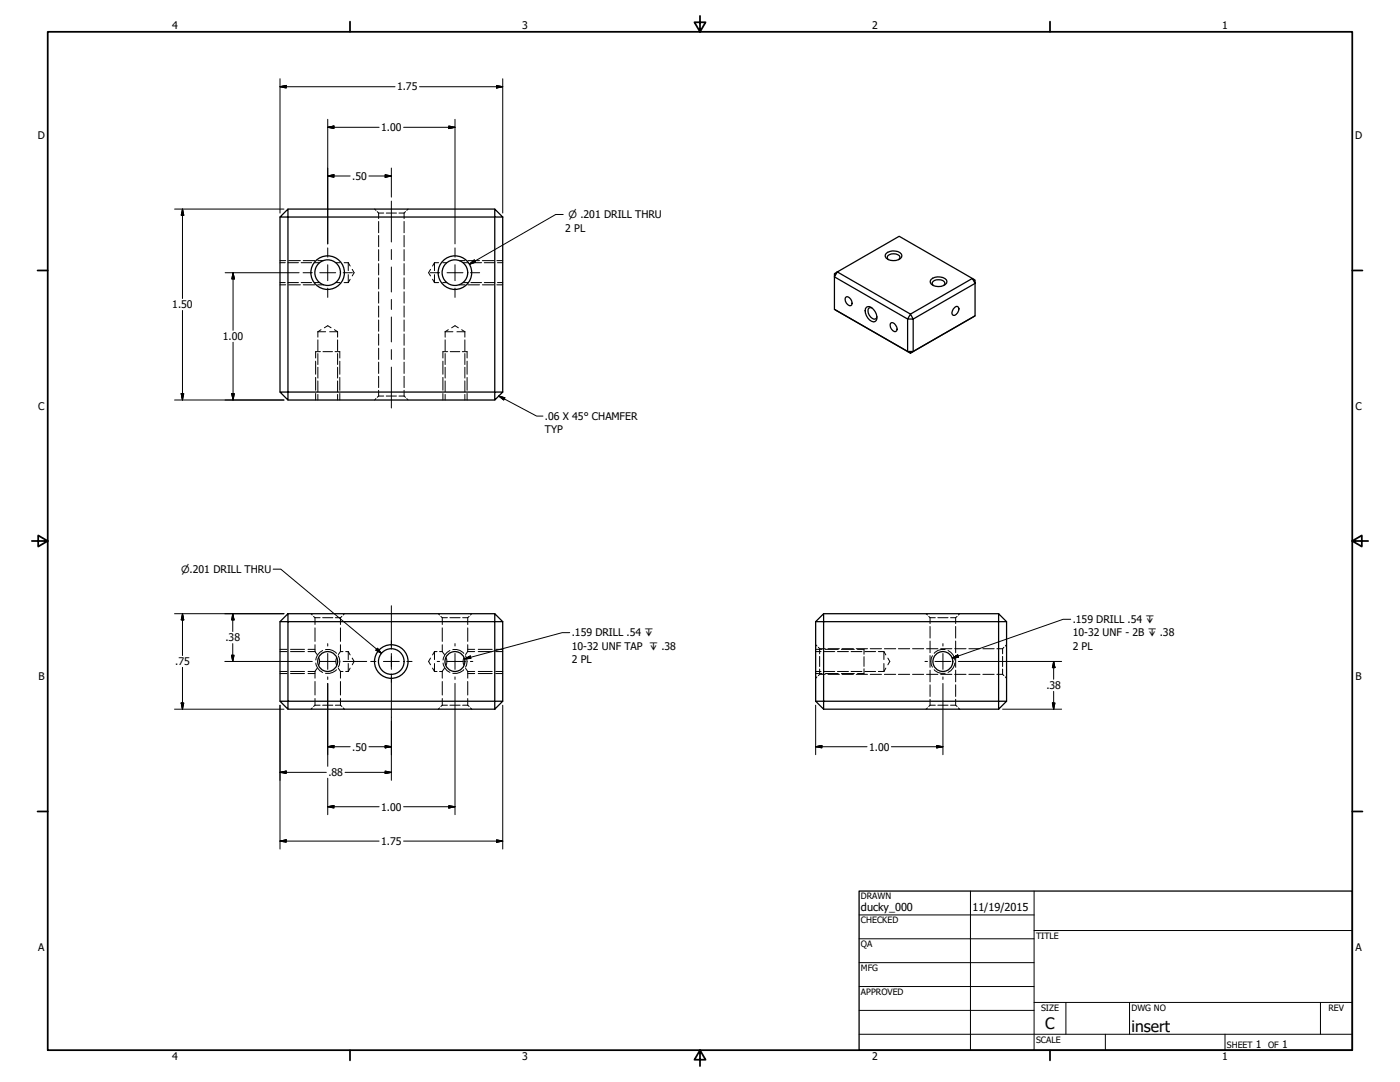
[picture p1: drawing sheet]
<svg xmlns="http://www.w3.org/2000/svg" width="559mm" height="432mm" viewBox="0 0 559 432" stroke-linecap="round" stroke-linejoin="round" font-family="sans-serif">
<!-- layer: Visible (ANSI) -->
<g fill="none" stroke="#000" stroke-width=".51">
<path d="M111.8 86.6l3.1-3.2v3.2zM111.8 86.6v69.9M114.9 86.6h82.6v69.9h-82.6zM114.9 83.4h82.6M197.5 83.4l3.2 3.2h-3.2zM200.7 86.6v69.9l-3.2 3.1v-3.1h3.2M333.1 110.5l29.2 16.8v13l-29.2-16.9zM333.1 109.2l1.1-.7-1.1 2zM334.2 108.5l24.7-14.2 29.2 16.8-24.7 14.2zM337.8 118.4a2.29 2.29 0 0 1 1.8 3.6 2.29 2.29 0 0 1-1.8-3.6zM353.6 101.2a4.6 4.6 0 0 1 6.2 .2l.2 .6a3.7 3.7 0 0 1-5.5 1.6l-1.1-1.1zM354.6 103.6l-.4-.5a2.31 2.31 0 0 1 3.4-1.8l1.4 .7 .2 .6-.5 1"/>
<path d="M371.6 111.6a4.7 4.7 0 0 1 6.2 .1 1.59 1.59 0 0 1-1.2 2.3 4.2 4.2 0 0 1-5.3-1.2zM372.6 113.9l-.4-.4a1.73 1.73 0 0 1 2.4-1.9 1.93 1.93 0 0 1 2.5 1.9l-.4 .4M388.1 111.1l1.1 .7v1.3zM333.1 123.4l30.3 17.5 25.8-14.9M345.8 122.6a3.1 3.1 0 0 1 4 2.7 2.05 2.05 0 0 1-1.2 3.2 4.3 4.3 0 0 1-2.8-5.9zM348 122.9h-1.2a3.1 3.1 0 0 0 2.6 4.4l.6-.9M355.4 129.1l.4-.3a2.59 2.59 0 0 1 2.1 3.2l-.4 .3a2.53 2.53 0 0 1-2.1-3.2zM363.4 125.3l-1.1 2h2.2l24.7-14.2v12.9l-24.7 14.3v-13zM381.1 122.7l1.1-.4a2.24 2.24 0 0 1-1.7 3.6 1.64 1.64 0 0 1 0-2.6zM111.8 156.5h3.1v3.1zM114.9 159.6h82.6M362.3 140.3h2.2l-1.1 .6z"/>
<path d="M111.8 248.1v31.7M114.9 248.1h82.6v31.7h-82.6zM114.9 244.9v3.2h-3.1zM114.9 244.9h82.6M200.7 248.1h-3.2v-3.2l3.2 3.2v31.7M325.6 248.1v31.7M328.7 244.9l-3.1 3.2h73v31.7h-69.9zM328.7 244.9h69.9M398.6 244.9l3.2 3.2h-3.2zM401.8 248.1v31.7M111.8 279.8h3.1v3.2zM197.5 279.8h3.2l-3.2 3.2z"/>
<path d="M325.6 279.8h3.1v3.2zM398.6 279.8h3.2l-3.2 3.2zM114.9 283h82.6M328.7 283h69.9"/>
<circle cx="130.8" cy="108.8" r="5.1"/>
<circle cx="130.8" cy="108.8" r="6.7"/>
<circle cx="181.6" cy="108.8" r="5.1"/>
<circle cx="181.6" cy="108.8" r="6.7"/>
<circle cx="130.8" cy="264" r="4"/>
<circle cx="156.2" cy="264" r="5.1"/>
<circle cx="156.2" cy="264" r="6.7"/>
<circle cx="181.6" cy="264" r="4"/>
<circle cx="376.3" cy="264" r="4"/>
</g>
<!-- layer: Hidden (ANSI) -->
<g fill="none" stroke="#000" stroke-width=".4">
<path d="M149.5 83.4l.6 .5M150.6 84.5l.5 .5M151.1 85h2.1M151.1 85v2.2M151.1 88.4v4.5M151.1 94v4.5M151.1 99.6v4.5M154.2 85h4M159.3 85h2M161.3 85v2.2M161.3 88.4v4.5M161.3 94v4.5"/>
<path d="M161.3 99.6v4.5M161.9 84.5l-.6 .5M162.9 83.4l-.5 .5M111.8 112.8h2.1M111.8 104.8h2.1M114.9 112.8h4.2M114.9 104.8h4.2M120.2 112.8h4.2M120.2 104.8h4.2M125.5 112.8h2.1M125.5 104.8h2.1M134 112.8h1.7"/>
<path d="M134 104.8h1.7M137.4 112.8h1.6M137.4 104.8h1.6M139 104.8v3.2M139 109.6v3.2M139 104.8l.8 1.4M139.8 111.4l-.8 1.4M140.6 107.5l.8 1.3-.8 1.3M151.1 105.2v4.5M151.1 110.9v4.4M151.1 116.5v4.5M161.3 105.2v4.5"/>
<path d="M161.3 110.9v4.4M161.3 116.5v4.5M171.8 107.5l-.7 1.3 .7 1.3M172.7 111.4l.7 1.4M173.4 104.8v3.2M173.4 109.6v3.2M173.4 112.8h1.7M173.4 104.8h1.7M173.4 104.8l-.7 1.4M176.7 112.8h1.7M176.7 104.8h1.7M184.8 112.8h2.1"/>
<path d="M184.8 104.8h2.1M188 112.8h4.2M188 104.8h4.2M193.3 112.8h4.2M193.3 104.8h4.2M198.6 112.8h2.1M198.6 104.8h2.1M126.9 132.4h3.1M126.9 132.4v2.2M126.9 135.6v4.4M128.1 131.6l-1.2 .8M129.5 130.8l1.3-.8 1.3 .8"/>
<path d="M131.6 132.4h3.1M133.5 131.6l1.2 .8M134.7 132.4v2.2M134.7 135.6v4.4M151.1 122.1v4.5M151.1 127.7v4.5M151.1 133.3v4.5M151.1 138.9v4.5M161.3 122.1v4.5M161.3 127.7v4.5M161.3 133.3v4.5M161.3 138.9v4.5"/>
<path d="M177.7 132.4h3.1M177.7 132.4v2.2M177.7 135.6v4.4M178.9 131.6l-1.2 .8M180.3 130.8l1.3-.8 1.3 .8M182.4 132.4h3.1M184.3 131.6l1.2 .8M185.5 132.4v2.2M185.5 135.6v4.4M126 140.3h1.9M126.9 141.1v4.4M126.9 146.6v4.3"/>
<path d="M126.9 152v4.3M126.9 157.4v2.2M128.9 140.3h3.8M133.7 140.3h1.9M134.7 141.1v4.4M134.7 146.6v4.3M134.7 152v4.3M134.7 157.4v2.2M150.1 159.1l-.6 .5M151.1 158.1h2.1M151.1 158.1l-.5 .5M151.1 144.5v4.5"/>
<path d="M151.1 150.2v4.5M151.1 155.8v2.3M154.2 158.1h4M159.3 158.1h2M161.3 158.1l.6 .5M161.3 144.5v4.5M161.3 150.2v4.5M161.3 155.8v2.3M162.4 159.1l.5 .5M176.8 140.3h1.9M177.7 141.1v4.4M177.7 146.6v4.3"/>
<path d="M177.7 152v4.3M177.7 157.4v2.2M179.7 140.3h3.8M184.5 140.3h1.9M185.5 141.1v4.4M185.5 146.6v4.3M185.5 152v4.3M185.5 157.4v2.2M124.1 244.9l.6 .5M125.2 246l.5 .5M125.7 246.5h2.1M125.7 246.5v2.7"/>
<path d="M125.7 250.6v5.4M125.7 257.3v2.7M128.8 246.5h4M133.9 246.5h2M135.9 246.5v2.7M135.9 250.6v5.4M135.9 257.3v2.7M136.5 246l-.6 .5M137.5 244.9l-.5 .5M174.9 244.9l.6 .5M176 246l.5 .5M176.5 246.5h2.1"/>
<path d="M176.5 246.5v2.7M176.5 250.6v5.4M176.5 257.3v2.7M179.6 246.5h4M184.7 246.5h2M186.7 246.5v2.7M186.7 250.6v5.4M186.7 257.3v2.7M187.3 246l-.6 .5M188.3 244.9l-.5 .5M325.6 257.3l.5 .5M326.6 258.3l.6 .6"/>
<path d="M327.2 258.9v2M327.2 258.9h2.2M330.5 258.9h4.5M336.1 258.9h4.5M341.8 258.9h4.5M344.9 259.1v2M347.3 258.9h4.6M353 258.9h4.5M358.6 258.9h4.5M364.2 258.9h4.5M369.6 244.9l.6 .5M369.8 258.9h4.5"/>
<path d="M370.7 246l.5 .5M371.2 246.5h2.1M371.2 246.5v2.4M371.2 250v4.6M371.2 255.8v4.7M374.3 246.5h4.1M375.5 258.9h4.4M379.4 246.5h2M381.1 258.9h4.5M381.4 246.5v2.4M381.4 250v4.6M381.4 255.8v4.7"/>
<path d="M382 246l-.6 .5M383 244.9l-.5 .5M386.7 258.9h4.5M392.3 258.9h4.5M397.9 258.9h2.3M400.2 258.9v2M400.7 258.3l-.5 .6M401.8 257.3l-.5 .5M111.8 268h2.8M111.8 260h2.8M116 268h5.5M116 260h5.5"/>
<path d="M122.9 268h2.8M122.9 260h2.8M125.7 260l.9 1.2M125.7 268v2.6M125.7 272v5.4M125.7 278.8v2.6M126.6 266.7l-.9 1.3M127.3 262.5a3.5 3.5 0 0 1 0 2.9M134.4 262.5a3.5 3.5 0 0 0 0 2.9M135.1 266.7l.8 1.3M135.9 260l-.8 1.2M135.9 268h1"/>
<path d="M135.9 260h1M135.9 268v2.6M135.9 272v5.4M135.9 278.8v2.6M138 268h1M138 260h1M139 260v3.2M139 264.8v3.2M139 260l.8 1.4M139.8 266.6l-.8 1.4M140.6 262.6l.8 1.4-.8 1.3M171.8 262.6l-.7 1.4 .7 1.3"/>
<path d="M172.7 266.6l.7 1.4M173.4 268h1M173.4 260h1M173.4 260v3.2M173.4 264.8v3.2M173.4 260l-.7 1.4M175.5 268h1M175.5 260h1M176.5 260l.9 1.2M176.5 268v2.6M176.5 272v5.4M176.5 278.8v2.6"/>
<path d="M177.4 266.7l-.9 1.3M178.1 262.5a3.5 3.5 0 0 1 0 2.9M185.2 262.5a3.5 3.5 0 0 0 0 2.9M185.9 266.7l.8 1.3M186.7 260l-.8 1.2M186.7 268h2.8M186.7 260h2.8M186.7 268v2.6M186.7 272v5.4M186.7 278.8v2.6M190.9 268h5.6M190.9 260h5.6"/>
<path d="M197.9 268h2.8M197.9 260h2.8M325.6 268h2.1M325.6 260h2.1M326.1 270.1l-.5 .6M327.2 261.9v4.1M327.2 267v2.1M327.2 269.1l-.6 .5M327.2 269.1h2.2M328.8 268h4.4M328.8 260h4.4M330.5 269.1h4.5"/>
<path d="M334.3 268h4.3M334.3 260h4.3M336.1 269.1h4.5M339.7 268h4.3M339.7 260h4.3M341.8 269.1h4.5M344.9 262.1v3.8M344.9 266.9v1.9M345.2 268h4.3M345.2 260h4.3M347.3 269.1h4.6M350.6 268h2.2"/>
<path d="M350.6 260h2.2M352.8 260v3.2M352.8 264.8v3.2M352.8 260l.8 1.4M353 269.1h4.5M353.6 266.6l-.8 1.4M354.4 262.6l.8 1.4-.8 1.3M358.6 269.1h4.5M364.2 269.1h4.5M369.8 269.1h4.5M371.2 261.6v4.7M371.2 267.5v4.6"/>
<path d="M371.2 273.3v4.6M371.2 279.1v2.3M375.5 269.1h4.4M381.1 269.1h4.5M381.4 261.6v4.7M381.4 267.5v4.6M381.4 273.3v4.6M381.4 279.1v2.3M386.7 269.1h4.5M392.3 269.1h4.5M397.9 269.1h2.3M400.2 261.9v4.1"/>
<path d="M400.2 267v2.1M400.2 269.1l.5 .5M401.3 270.1l.5 .6M124.7 282.5l-.6 .5M125.7 281.4h2.1M125.7 281.4l-.5 .5M128.8 281.4h4M133.9 281.4h2M135.9 281.4l.6 .5M137 282.5l.5 .5M175.5 282.5l-.6 .5M176.5 281.4h2.1"/>
<path d="M176.5 281.4l-.5 .5M179.6 281.4h4M184.7 281.4h2M186.7 281.4l.6 .5M187.8 282.5l.5 .5M370.2 282.5l-.6 .5M371.2 281.4h2.1M371.2 281.4l-.5 .5M374.3 281.4h4.1M379.4 281.4h2M381.4 281.4l.6 .5M382.5 282.5l.5 .5"/>
</g>
<!-- layer: Hidden Narrow (ANSI) -->
<g fill="none" stroke="#000" stroke-width=".4">
<path d="M111.8 113.7h2.2M111.8 104h2.2M115.3 113.7h4.6M115.3 104h4.6M121 113.7h4.7M121 104h4.7M126.8 113.7h2.4M126.8 104h2.4M183.3 113.7h2.3M183.3 104h2.3M186.8 113.7h4.6M186.8 104h4.6"/>
<path d="M192.5 113.7h4.7M192.5 104h4.7M198.3 113.7h2.4M198.3 104h2.4M126 140.3v2.6M126 144.1v5.3M126 150.6v5.2M126 157v2.6M135.6 140.3v2.6M135.6 144.1v5.3M135.6 150.6v5.2M135.6 157v2.6"/>
<path d="M176.8 140.3v2.6M176.8 144.1v5.3M176.8 150.6v5.2M176.8 157v2.6M186.4 140.3v2.6M186.4 144.1v5.3M186.4 150.6v5.2M186.4 157v2.6M111.8 259.1h2.8M116 259.1h5.5M122.9 259.1h2.8M128.8 259.6a4.7 4.7 0 0 0-2.8 3.8"/>
<path d="M129.9 259.3a4.5 4.5 0 0 1 4.4 1.4M179.6 259.6a4.7 4.7 0 0 0-2.8 3.8M180.7 259.3a4.5 4.5 0 0 1 4.4 1.4M186.7 259.1h2.8M190.9 259.1h5.6M197.9 259.1h2.8M325.6 259.1h2.5M329.4 259.1h5.2M335.9 259.1h5.1M342.3 259.1h2.6M377.3 259.3a4.5 4.5 0 0 0-4.4 1.4M378.4 259.6a4.7 4.7 0 0 1 2.7 3.8"/>
<path d="M111.8 268.8h2.8M116 268.8h5.5M122.9 268.8h2.8M126 264.6a4.7 4.7 0 0 0 2.8 3.8M134.3 267.3a4.7 4.7 0 0 1-4.4 1.4M135 261.7a4.4 4.4 0 0 1 0 4.6M176.8 264.6a4.7 4.7 0 0 0 2.8 3.8M185.1 267.3a4.7 4.7 0 0 1-4.4 1.4M185.8 261.7a4.4 4.4 0 0 1 0 4.6M186.7 268.8h2.8M190.9 268.8h5.6M197.9 268.8h2.8"/>
<path d="M325.6 268.8h2.5M329.4 268.8h5.2M335.9 268.8h5.1M342.3 268.8h2.6M372.2 261.7a4.4 4.4 0 0 0 0 4.6M372.9 267.3a4.6 4.6 0 0 0 4.4 1.4M381.1 264.6a4.7 4.7 0 0 1-2.7 3.8"/>
</g>
<!-- layer: Border (ANSI) -->
<g fill="none" stroke="#000" stroke-width=".7">
<path d="M19 12.7h520.8v406.4h-520.8zM139.7 8.6v4.1M279.4 6.3v6.4l-2.2-3.8h4.4l-2.2 3.8M419.1 8.6v4.1M15 107.9h4M539.8 107.9h4M12.7 215.9h6.3l-3.8-2.2v4.4l3.8-2.2M539.8 215.9l3.8 2.2v-4.4l-3.8 2.2h6.3M15 323.8h4M539.8 323.8h4M139.7 419.1v4.1M279.4 419.1l2.2 3.8h-4.4l2.2-3.8v6.3"/>
<path d="M419.1 419.1v4.1"/>
</g>
<!-- layer: Title (ANSI) -->
<g fill="none" stroke="#000" stroke-width=".4">
<path d="M387.3 355.6v63.5M412.7 355.6v63.5M342.9 365.1h69.8M342.9 374.6h69.8M412.7 371.3h127.1M342.9 384.2h69.8M342.9 393.7h69.8M342.9 412.7h196.9M342.9 403.2h69.8M412.7 400h127.1M425.4 400v12.7M441.2 412.7v6.4"/>
<path d="M450.8 400v12.7M488.9 412.7v6.4M527 400v12.7"/>
</g>
<path d="M342.9 355.6h196.9v63.5h-196.9z" fill="none" stroke="#000" stroke-width=".51"/>
<!-- layer: Center Mark (ANSI) -->
<g fill="none" stroke="#000" stroke-width=".4">
<path d="M130.8 98.9v3.7M181.6 98.9v3.7M121 108.8h3.7M127.6 108.8h6.4M130.8 105.7v6.3M130.8 115v3.7M137 108.8h3.7M171.8 108.8h3.7M178.4 108.8h6.4M181.6 105.7v6.3M181.6 115v3.7M187.8 108.8h3.7"/>
<path d="M130.8 256.9v.9M156.2 255.7v2.1M181.6 256.9v.9M376.4 256.9v.9M123.7 264h1M127.6 264h6.4M130.8 260.8v6.3M130.8 270.1v1M137 264h.9M148 264h2.1M153 264h6.4M156.2 260.8v6.3"/>
<path d="M156.2 270.1v2.2M162.4 264h2.1M174.5 264h1M178.4 264h6.4M181.6 260.8v6.3M181.6 270.1v1M187.8 264h.9M369.2 264h1M373.2 264h6.3M376.4 260.8v6.3M376.4 270.1v1M382.5 264h1"/>
</g>
<!-- layer: Centerline (ANSI) -->
<path d="M156.2 80.3v16.3M156.2 99.6v4M156.2 106.6v9.9M156.2 119.5v4M156.2 126.5v10M156.2 139.5v3.9M156.2 146.5v16.3M156.2 241.7v17.3M156.2 262v4M156.2 269v17.2" fill="none" stroke="#000" stroke-width=".4"/>
<!-- layer: Dimension (ANSI) -->
<g fill="none" stroke="#000" stroke-width=".4">
<path d="M111.8 34.6l2.4-.5v1zM111.8 31.4v53.6M111.8 34.6h45.9M167.4 34.6h33.3M198.2 34.1l2.5 .5-2.5 .5zM200.7 31.4v53.6M130.8 50.8l2.5-.5v1zM130.8 47.6v49.7M130.8 50.8h20.5M161.1 50.8h20.5M179.1 50.3l2.5 .5-2.5 .5zM181.6 47.6v49.7"/>
<path d="M130.8 70.2l2.5-.5v1zM130.8 70.2h9M147.3 70.2h8.9M153.7 69.7l2.5 .5-2.5 .5zM156.2 67.1v11.6M69.7 83.4h43.6M72.8 83.4l.5 2.5h-1zM72.8 83.4v35.7M89.9 108.8h29.5M93 108.8l.5 2.5h-1zM93 108.8v23M72.8 123.9v35.7"/>
<path d="M93 136.6v23M69.7 159.6h43.6M72.3 157.1h1l-.5 2.5zM92.5 157.1h1l-.5 2.5zM69.7 244.9h43.6M72.8 244.9l.5 2.5h-1zM72.8 244.9v16.7M92.9 244.9l.5 2.5h-.9zM92.9 244.9v7.1M92.9 256.9v7.1M72.8 266.3v16.7M89.7 264h34"/>
<path d="M92.5 261.5h.9l-.5 2.5zM130.8 272.7v33.1M137.9 264h8.5M181.6 272.7v52.4M376.4 272.7v28.5M383.5 264h40.2M420.6 264l.5 2.4h-1zM420.6 264v7.1M420.6 275.9v7.1M69.7 283h43.6M72.3 280.5h1l-.5 2.5zM111.8 281.4v57.4"/>
<path d="M130.8 298l2.5-.5v.9zM130.8 298h9M147.3 298h8.9M153.7 297.5l2.5 .5-2.5 .4zM156.2 286.2v25.2M200.7 281.4v57.4M325.6 298l2.4-.5v.9zM325.6 298h20.5M325.6 281.4v19.8M355.8 298h20.6M373.9 297.5l2.5 .5-2.5 .4zM400.2 283h23.5"/>
<path d="M420.1 280.5h1l-.5 2.5zM111.8 308.2l2.4-.5v1zM111.8 308.2h18.4M130.8 310.6v14.5M137.7 308.2h18.5M153.7 307.7l2.5 .5-2.5 .5zM111.8 335.7l2.4-.5v.9zM111.8 335.7h39.5M130.8 321.9l2.5-.4v1zM130.8 321.9h20.5M161.1 335.7h39.6M161.1 321.9h20.5"/>
<path d="M179.1 321.5l2.5 .4-2.5 .6zM198.2 335.2l2.5 .5-2.5 .4z"/>
</g>
<g fill="#000" stroke="#000" stroke-width=".4">
<path d="M111.8 34.6l2.4-.5zM111.8 34.6l2.4-.5v1zM198.2 35.1l2.5-.5zM198.2 34.1l2.5 .5-2.5 .5zM130.8 50.8l2.5-.5zM130.8 50.8l2.5-.5v1zM179.1 51.3l2.5-.5zM179.1 50.3l2.5 .5-2.5 .5zM130.8 70.2l2.5-.5zM130.8 70.2l2.5-.5v1zM153.7 70.7l2.5-.5zM153.7 69.7l2.5 .5-2.5 .5z"/>
<path d="M72.8 83.4l.5 2.5zM72.8 83.4l.5 2.5h-1zM93 108.8l.5 2.5zM93 108.8l.5 2.5h-1zM72.3 157.1l.5 2.5zM72.3 157.1h1l-.5 2.5zM92.5 157.1l.5 2.5zM92.5 157.1h1l-.5 2.5zM72.8 244.9l.5 2.5zM72.8 244.9l.5 2.5h-1zM92.9 244.9l.5 2.5zM92.9 244.9l.5 2.5h-.9z"/>
<path d="M92.5 261.5l.4 2.5zM92.5 261.5h.9l-.5 2.5zM420.6 264l.5 2.4zM420.6 264l.5 2.4h-1zM72.3 280.5l.5 2.5zM72.3 280.5h1l-.5 2.5zM130.8 298l2.5-.5zM130.8 298l2.5-.5v.9zM153.7 298.4l2.5-.4zM153.7 297.5l2.5 .5-2.5 .4zM325.6 298l2.4-.5zM325.6 298l2.4-.5v.9z"/>
<path d="M373.9 298.4l2.5-.4zM373.9 297.5l2.5 .5-2.5 .4zM420.1 280.5l.5 2.5zM420.1 280.5h1l-.5 2.5zM111.8 308.2l2.4-.5zM111.8 308.2l2.4-.5v1zM153.7 308.7l2.5-.5zM153.7 307.7l2.5 .5-2.5 .5zM111.8 335.7l2.4-.5zM111.8 335.7l2.4-.5v.9zM130.8 321.9l2.5-.4zM130.8 321.9l2.5-.4v1z"/>
<path d="M179.1 322.5l2.5-.6zM179.1 321.5l2.5 .4-2.5 .6zM198.2 336.1l2.5-.4zM198.2 335.2l2.5 .5-2.5 .4z"/>
</g>
<!-- layer: Symbol (ANSI) -->
<path d="M224.8 85.6h-3l-34.4 19.9M187.4 105.5l1.9-1.7 .5 .8zM199.1 158.1l2.4 .7-.5 .8zM199.1 158.1l15.1 8h2.5M109 227.1h3.1l40.2 33.6M150.7 258.7l1.6 2-2.2-1.2zM227.4 252.5h-3l-39 10.5M427.4 247.1h-3l-44.3 15.5M185.4 263l2.3-1.2 .3 1zM380.1 262.6l2.2-1.2 .3 .9z" fill="none" stroke="#000" stroke-width=".4"/>
<path d="M187.4 105.5l1.9-1.7zM187.4 105.5l1.9-1.7 .5 .8zM199.1 158.1l2.4 .7zM199.1 158.1l2.4 .7-.5 .8zM150.1 259.5l2.2 1.2zM150.7 258.7l1.6 2-2.2-1.2zM185.4 263l2.3-1.2zM185.4 263l2.3-1.2 .3 1zM380.1 262.6l2.2-1.2zM380.1 262.6l2.2-1.2 .3 .9z" fill="#000" stroke="#000" stroke-width=".4"/>
<g font-size="6.3">
<text x="417.2" y="410.6">C</text>
<text x="451.6" y="411.9">insert</text>
</g>
<g font-size="4.4">
<text x="343.7" y="363.5">ducky_000</text>
<text x="388.1" y="363.7">11/19/2015</text>
</g>
<g font-size="4.2">
<text x="68.7" y="11.7">4</text>
<text x="208.4" y="11.7">3</text>
<text x="348.1" y="11.7">2</text>
<text x="487.8" y="11.7">1</text>
<text x="158.5" y="36.1">1.75</text>
<text x="152.1" y="52.3">1.00</text>
<text x="15.1" y="55.5">D</text>
<text x="540.9" y="55.5">D</text>
<text x="140.6" y="71.8">.50</text>
<text x="225.6" y="92.5">2 PL</text>
<text x="68.8" y="123.1">1.50</text>
<text x="89" y="135.8">1.00</text>
<text x="15.2" y="163.4">C</text>
<text x="217.5" y="167.6">.06 X 45° CHAMFER</text>
<text x="541" y="163.4">C</text>
<text x="217.5" y="172.9">TYP</text>
<text x="428.2" y="248.7">.159 DRILL .54 ↧</text>
<text x="90" y="256">.38</text>
<text x="228.2" y="254">.159 DRILL .54 ↧</text>
<text x="428.2" y="254">10-32 UNF - 2B ↧ .38</text>
<text x="228.2" y="259.3">10-32 UNF TAP ↧ .38</text>
<text x="428.2" y="259.3">2 PL</text>
<text x="69.9" y="265.5">.75</text>
<text x="228.2" y="264.7">2 PL</text>
<text x="15.3" y="271.4">B</text>
<text x="417.6" y="275">.38</text>
<text x="541.1" y="271.4">B</text>
<text x="140.6" y="299.5">.50</text>
<text x="346.9" y="299.5">1.00</text>
<text x="131.1" y="309.8">.88</text>
<text x="152.1" y="323.5">1.00</text>
<text x="152.1" y="337.1">1.75</text>
<text x="15.2" y="379.3">A</text>
<text x="541" y="379.3">A</text>
<text x="501.3" y="418.3">1</text>
<text x="511.8" y="418.3">1</text>
<text x="68.7" y="423.2">4</text>
<text x="208.4" y="423.2">3</text>
<text x="348.1" y="423.2">2</text>
<text x="487.8" y="423.2">1</text>
</g>
<g font-size="4">
<text x="226.9" y="87.1">⌀ .201 DRILL THRU</text>
<text x="72.3" y="228.7">⌀.201 DRILL THRU</text>
</g>
<g font-size="3.5">
<text x="343.7" y="358.9">DRAWN</text>
<text x="343.7" y="368.5">CHECKED</text>
<text x="413.5" y="374.6">TITLE</text>
<text x="343.7" y="378">QA</text>
<text x="343.7" y="387.5">MFG</text>
<text x="343.7" y="397.1">APPROVED</text>
<text x="415.5" y="403.4">SIZE</text>
<text x="451.6" y="403.4">DWG NO</text>
<text x="530.3" y="403.4">REV</text>
<text x="413.5" y="416.1">SCALE</text>
<text x="489.7" y="418.3">SHEET</text>
<text x="506.2" y="418.3">OF</text>
</g>
</svg>
